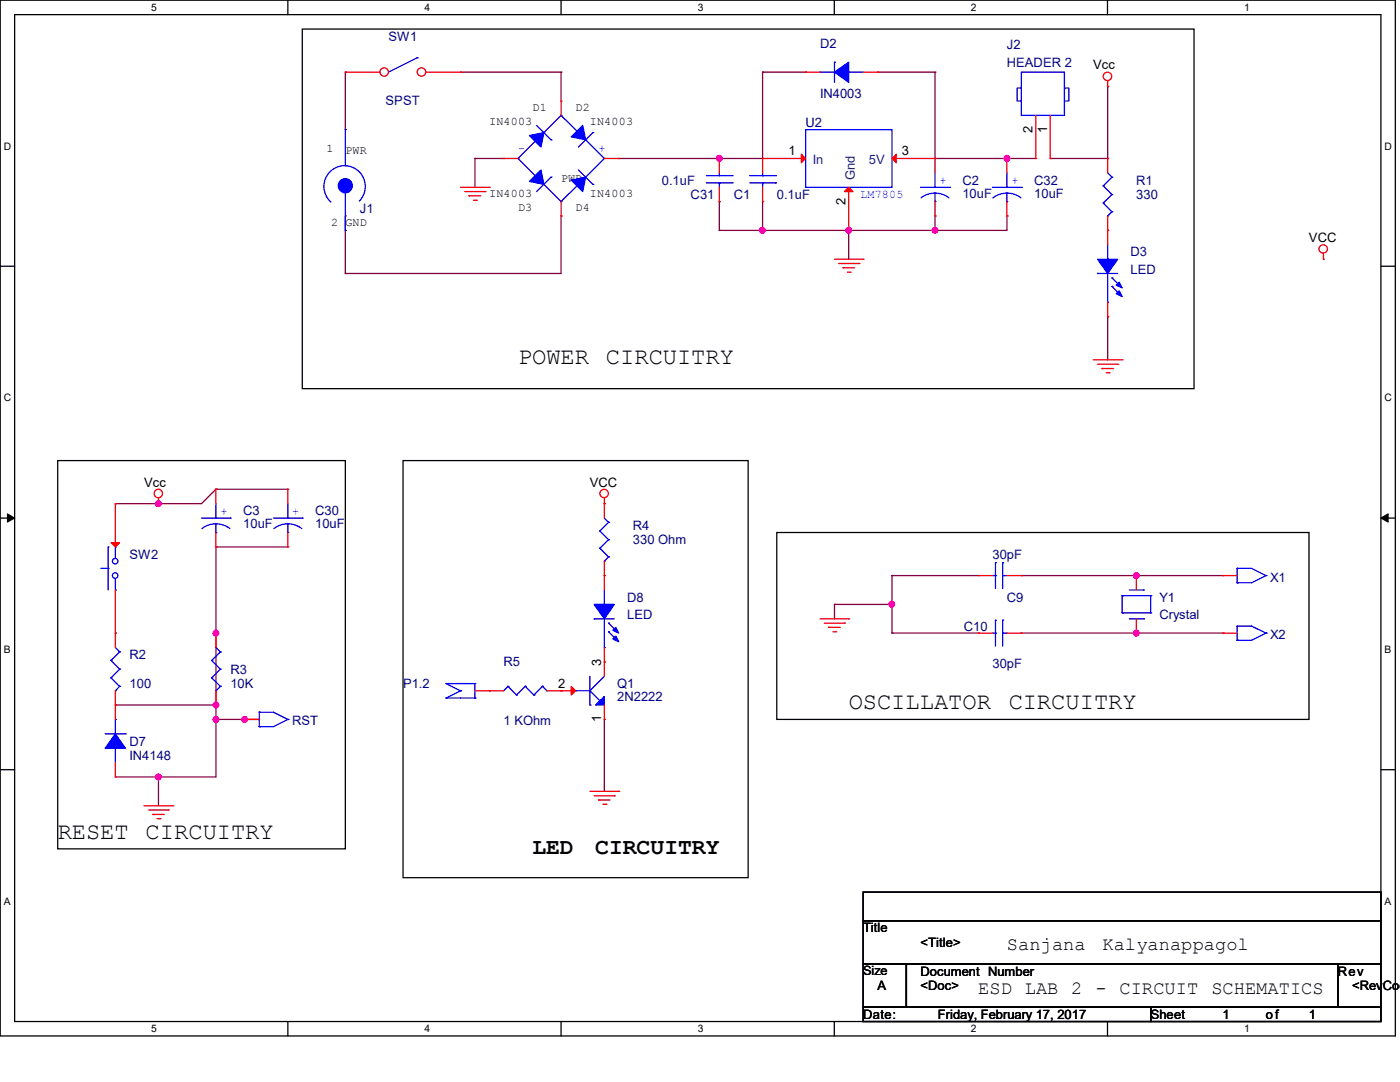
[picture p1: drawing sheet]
<svg xmlns="http://www.w3.org/2000/svg" width="279mm" height="216mm" viewBox="0 0 279 216" stroke-linecap="round" stroke-linejoin="round" font-family="sans-serif">
<path d="M0 0h278.5v206.7h-278.5zM2.9 2.9h272.7v200.9h-272.7z" fill="none" stroke="#000" stroke-width=".25"/>
<g fill="#fff">
<path d="M30.2 .3h1.1v2.3h-1.1z"/>
<path d="M30.2 204.1h1.1v2.3h-1.1z"/>
</g>
<path d="M57.4 0v2.9M57.4 203.8v2.9" fill="none" stroke="#000" stroke-width=".25"/>
<g fill="#fff">
<path d="M84.7 .3h1.1v2.3h-1.1z"/>
<path d="M84.7 204.1h1.1v2.3h-1.1z"/>
</g>
<path d="M112 0v2.9M112 203.8v2.9" fill="none" stroke="#000" stroke-width=".25"/>
<g fill="#fff">
<path d="M139.2 .3h1.1v2.3h-1.1z"/>
<path d="M139.2 204.1h1.1v2.3h-1.1z"/>
</g>
<path d="M166.5 0v2.9M166.5 203.8v2.9" fill="none" stroke="#000" stroke-width=".25"/>
<g fill="#fff">
<path d="M193.8 .3h1.1v2.3h-1.1z"/>
<path d="M193.8 204.1h1.1v2.3h-1.1z"/>
</g>
<path d="M221 0v2.9M221 203.8v2.9" fill="none" stroke="#000" stroke-width=".25"/>
<g fill="#fff">
<path d="M248.3 .3h1.1v2.3h-1.1z"/>
<path d="M248.3 204.1h1.1v2.3h-1.1z"/>
<path d="M.8 28h1.4v2.3h-1.4z"/>
<path d="M276.3 28h1.4v2.3h-1.4z"/>
<path d="M.8 78.2h1.4v2.3h-1.4z"/>
<path d="M276.3 78.2h1.4v2.3h-1.4z"/>
</g>
<path d="M0 53.1h2.9M275.6 53.1h2.9" fill="none" stroke="#000" stroke-width=".25"/>
<g fill="#fff">
<path d="M.8 128.5h1.3v2.2h-1.3z"/>
<path d="M276.3 128.5h1.3v2.2h-1.3z"/>
</g>
<path d="M0 103.4h2.9M275.6 103.4h2.9" fill="none" stroke="#000" stroke-width=".25"/>
<path d="M1.5 102.5l1.4 .9-1.4 .8zM275.6 103.4l1.4-.9v1.7z" fill="#000" stroke="#000" stroke-width=".2"/>
<g fill="#fff">
<path d="M.8 178.7h1.3v2.2h-1.3z"/>
<path d="M276.3 178.7h1.3v2.2h-1.3z"/>
</g>
<g fill="none" stroke="#000" stroke-width=".25">
<path d="M60.3 5.8h178v71.8h-178zM11.5 91.9h57.4v77.5h-57.4zM80.4 91.9h68.9v83.2h-68.9zM155 106.3h106.2v37.3h-106.2zM0 153.6h2.9M275.6 153.6h2.9M172.3 178h103.3v5.7h-103.3zM172.3 183.7h103.3v8.7h-103.3zM172.3 192.4h8.6v8.6h-8.6zM180.9 192.4h86.1v8.6h-86.1zM267 192.4h8.6v8.6h-8.6zM172.3 201h57.4v2.8h-57.4z"/>
<path d="M229.7 201h45.9v2.8h-45.9z"/>
</g>
<g fill="none" stroke="#800040" stroke-width=".25">
<path d="M68.9 14.4h.1M68.9 14.4v11.5M91.9 14.4h.1M91.9 14.4h20.1M112 14.4h.1M112 14.4v5.8M152.2 14.4h.1M152.2 14.4h8.6M152.2 14.4v17.2h-28.7M175.1 14.4h.1M175.1 14.4h11.5M186.6 14.4h.1"/>
<path d="M186.6 14.4v17.2M221.1 17.3h.1M221.1 17.3v14.3h-11.5M94.8 31.6h.1M94.8 31.6h5.7M94.8 31.6v5.8M123.5 31.6h.1M143.6 31.6h.1M186.6 31.6h.1M186.6 31.6h20.1M201 31.6h.1M209.6 31.6h.1"/>
<path d="M68.9 54.6h.1M68.9 43.1h.1M68.9 43.1v11.5M112 43.1h.1M112 43.1v11.5h-43.1M143.6 40.2h.1M143.6 46h.1M143.6 40.2v5.8M152.2 40.2h.1M152.2 46h.1M152.2 40.2v5.8M169.4 46h.1"/>
<path d="M169.4 46v5.7M186.6 43.1h.1M186.6 46h.1M186.6 43.1v2.9M201 43.1h.1M201 43.1v2.9h-57.4M221.1 63.2h.1M221.1 63.2v8.6M43.1 97.6h.1M43.1 97.6h14.3M43.1 97.6l-2.9 2.9h-17.2M23 100.5h.1"/>
<path d="M31.6 100.5h.1M43.1 109.1h.1M43.1 109.1v45.9h-20.1M43.1 109.1h14.3M178 114.9h.1M178 114.9h17.2M178 114.9v11.4M203.8 114.9h.1M203.8 114.9h40.2M226.8 114.9h.1M43.1 126.3h.1M166.5 120.6h.1"/>
<path d="M166.5 120.6h11.5M166.5 120.6v2.9M178 126.3h.1M178 120.6h.1M178 126.3h17.2M203.8 126.3h.1M203.8 126.3h40.2M226.8 126.3h.1M23 140.7h.1M23 155h.1M23 140.7h20.1M31.6 155h.1"/>
<path d="M31.6 155v5.8M43.1 140.7h.1M43.1 143.6h.1M43.1 143.6h8.6M48.9 143.6h.1M120.6 143.6h.1M120.6 143.6v14.3"/>
</g>
<g fill="#f0f" stroke="#f0f" stroke-width=".25">
<circle cx="143.5" cy="31.6" r=".56"/>
<circle cx="43.1" cy="140.7" r=".56"/>
<circle cx="31.6" cy="155" r=".56"/>
<circle cx="31.6" cy="100.5" r=".56"/>
<circle cx="200.9" cy="31.6" r=".56"/>
<circle cx="152.1" cy="46" r=".56"/>
<circle cx="186.6" cy="46" r=".56"/>
<circle cx="169.4" cy="46" r=".56"/>
<circle cx="226.8" cy="114.9" r=".56"/>
<circle cx="226.8" cy="126.3" r=".56"/>
<circle cx="178" cy="120.6" r=".56"/>
<circle cx="43.1" cy="126.3" r=".56"/>
<circle cx="43.1" cy="143.6" r=".56"/>
<circle cx="48.8" cy="143.6" r=".56"/>
</g>
<g fill="none" stroke="#f00" stroke-width=".25">
<path d="M160.8 14.4h.1M160.8 14.4h2.9M172.3 14.4h2.8M175.1 14.4h.1M221.1 17.3h.1M221.1 16.1v1.2M91.9 37.4h5.7M92.8 38.2h4M93.6 39.1h.1M93.6 39.1h2.3M94.5 40h.5M95 40h.1"/>
<path d="M96.8 38.2h.1M97.6 37.4h.1M152.2 31.6h.1M152.2 31.6h8.6M169.4 37.4v8.6M178 31.6h8.6M186.6 31.6h.1M186.6 31.6v2.9M201 31.6h.1M201 31.6v2.9M206.7 31.6h.1M206.7 23v8.6"/>
<path d="M209.6 31.6h.1M209.6 23v8.6M221.1 31.6h.1M221.1 31.6v2.9M166.5 51.7h5.8M167.4 52.6h4M168.2 53.4h.1M168.2 53.4h2.4M169.1 54.3h.6M169.4 46h.1M169.7 54.3h.1M171.4 52.6h.1"/>
<path d="M172.3 51.7h.1M186.6 43.1h.1M186.6 40.2v2.9M201 43.1h.1M201 40.2v2.9M221.1 46h.1M221.1 43.1v5.8M264.1 51.7h.1M264.1 50.5v1.2M218.2 71.8h5.7M219 72.7h4.1M219.9 73.5h.1"/>
<path d="M219.9 73.5h2.3M220.8 74.4h.6M221.1 63.2h.1M221.1 60.3v2.9M221.4 74.4h.1M223.1 72.7h.1M223.9 71.8h.1M31.6 99.4v1.1M120.6 99.4v4M23 100.5h.1M23 100.5v8.6M23 117.7v11.5"/>
<path d="M31.6 100.5h.1M120.6 100.5h.1M120.6 114.9h.1M120.6 112v2.9M195.2 114.9h.1M195.2 114.9h2.9M201 114.9h2.8M203.8 114.9h.1M226.8 114.9h.1M226.8 114.9v2.8M244 114.9h.1M244 114.9h2.9"/>
<path d="M23 126.3h.1M23 137.8v5.8M43.1 126.3h.1M43.1 126.3v2.9M43.1 137.8v2.9M94.8 137.8h5.7M97.6 137.8h.1M109.1 137.8h5.8M112 137.8h.1M120.6 132.1h.1M120.6 132.1v2.9M163.7 123.5h5.7"/>
<path d="M164.5 124.3h4M165.4 125.2h.1M165.4 125.2h2.3M166.2 126.1h.6M166.8 126.1h.1M168.5 124.3h.1M169.4 123.5h.1M226.8 126.3h.1M226.8 123.5v2.8M244 126.3h.1M244 126.3h2.9M23 140.7h.1"/>
<path d="M23 155h.1M23 152.2v2.8M43.1 140.7h.1M117.7 157.9h5.8M118.6 158.8h4M119.5 159.6h.1M119.5 159.6h2.3M120.6 143.6h.1M120.6 140.7v2.9M122.6 158.8h.1M123.5 157.9h.1M28.7 160.8h5.8"/>
<path d="M29.6 161.6h4M30.5 162.5h.1M30.5 162.5h2.3M31.3 163.4h.6M31.9 163.4h.1M33.6 161.6h.1M34.5 160.8h.1M120.3 160.5h.6M120.9 160.5h.1"/>
<circle cx="221" cy="15.2" r=".84"/>
<circle cx="264.1" cy="49.7" r=".84"/>
<circle cx="31.6" cy="98.5" r=".83"/>
<circle cx="120.6" cy="98.5" r=".84"/>
</g>
<g fill="none" stroke="#00f" stroke-width=".25">
<path d="M83.3 11.5h.1M83.3 11.5l-5.7 2.9M163.7 14.4h.1M163.7 14.4h2.8M166.5 12.4h.1M166.5 12.4v4M169.4 14.4h.1M169.4 14.4h2.9M203.8 14.4h8.6v8.6h-8.6zM203.8 17.6h-.8v2.6h.8M212.4 17.6h.9v2.6h-.9M160.8 25.9h17.2v11.5h-17.2z"/>
<path d="M183.7 37.4h5.8M186.6 37.4h.1M186.6 38.5l1.5 .3 1.3 .7M186.6 38.5l-1.5 .3-1.3 .7M186.6 34.5v2.9M186.6 38.5v1.7M189.5 37.4h.1M198.1 37.4h5.7M201 37.4h.1M201 38.5l1.4 .3 1.4 .7M201 38.5l-1.5 .3-1.3 .7M201 34.5v2.9"/>
<path d="M201 38.5v1.7M203.8 37.4h.1M220.2 37.1h.1M220.2 37.1l1.7 1.7M221.1 34.5l.8 .8M221.9 35.3h.1M221.9 38.8h.1M221.9 35.3l-1.7 1.8M221.9 38.8l-1.7 1.7M186.6 40.2h.1M201 40.2h.1M219 54.6h.1"/>
<path d="M219 54.6h4.1M220.2 40.5h.1M220.2 40.5l1.7 1.7M221.1 43.1h.1M221.1 51.7h.1M221.1 48.9v2.8M221.1 54.6v5.7M221.9 42.2h.1M221.9 55.5h.1M221.9 57.1h.1M221.9 42.2l-.8 .9M221.9 55.5l1.7 1.6"/>
<path d="M221.9 57.1l1.7 1.8M221.1 60.3h.1M20.2 113.4h1.4M21.6 109.1h.1M21.6 113.4h.1M21.6 109.1v8.6M23 117.7h.1M23 109.1h.1M23 109.1v2.3M23 115.4v2.3M119.7 106h.1M119.7 109.4h.1"/>
<path d="M119.7 106l1.8 1.7M119.7 109.4l1.8 1.7M120.6 112h.1M120.6 103.4l.9 .8M121.5 104.2h.1M121.5 107.7h.1M121.5 111.1h.1M121.5 104.2l-1.8 1.8M121.5 107.7l-1.8 1.7M121.5 111.1l-.9 .9M198.1 114.9h.6M198.7 114.9h.1"/>
<path d="M198.7 112.3h.1M198.7 112.3v5.1M200.1 112.3h.1M200.1 114.9h.1M200.1 114.9h.9M200.1 112.3v5.1M223.9 118.9h.1M223.9 118.9h5.8M223.9 118.9v3.4M225.4 117.7h2.8M228.2 117.7h.1M229.7 118.9h.1"/>
<path d="M229.7 118.9v3.4M246.9 113.4h.1M246.9 116.3h.1M246.9 113.4h2.9l2.8 1.5M246.9 113.4v2.9M252.6 114.9h.1M252.6 114.9l-2.8 1.4h-2.9M22.1 131.8h.1M22.1 135.3h.1M22.1 131.8l1.8 1.7M22.1 135.3l1.8 1.6M23 137.8h.1"/>
<path d="M23 129.2l.9 .9M23.9 130.1h.1M23.9 133.5h.1M23.9 136.9h.1M23.9 130.1l-1.8 1.7M23.9 133.5l-1.8 1.8M23.9 136.9l-.9 .9M42.2 131.8h.1M42.2 135.3h.1M42.2 131.8l1.8 1.7M42.2 135.3l1.8 1.6M43.1 137.8h.1"/>
<path d="M43.1 129.2l.9 .9M44 130.1h.1M44 133.5h.1M44 136.9h.1M44 130.1l-1.8 1.7M44 133.5l-1.8 1.8M44 136.9l-.9 .9M89 136.4h.1M89 139.3h.1M89 136.4h5.8M89 139.3h5.8M89 136.4l2.9 1.4"/>
<path d="M91.9 137.8h.1M91.9 137.8l-2.9 1.5M94.8 136.4h.1M94.8 139.3h.1M94.8 136.4v2.9M101.4 136.9h.1M101.4 136.9l-.9 .9M101.4 136.9l1.7 1.8M103.1 138.7h.1M104.8 136.9h.1M104.8 136.9l-1.7 1.8M104.8 136.9l1.8 1.8"/>
<path d="M106.6 138.7h.1M108.2 136.9h.1M108.2 136.9l-1.6 1.8M108.2 136.9l.9 .9M109.1 137.8h.1M114.9 137.8h.1M114.9 137.8h2.8M117.7 137.8h.1M117.7 137.8l2 2M117.7 135v5.7M119.7 139.8h.1M120.6 135l-2.9 2.8"/>
<path d="M223.9 122.3h.1M223.9 122.3h5.8M225.4 123.5h2.8M228.2 123.5h.1M229.7 122.3h.1M246.9 124.9h.1M246.9 127.8h.1M246.9 124.9v2.9M246.9 124.9h2.9l2.8 1.4M252.6 126.3h.1M252.6 126.3l-2.8 1.5h-2.9M21 146.4h4"/>
<path d="M23 149.3h.1M23 143.6h.1M23 143.6v2.8M23 149.3v2.9M25 146.4h.1M117.7 140.7h.1"/>
<circle cx="23" cy="112" r=".55"/>
<circle cx="23" cy="114.9" r=".55"/>
</g>
<g fill="#00f" stroke="#00f" stroke-width=".25">
<path d="M118.9 140.7l1.7-1.7v1.7z" fill-rule="evenodd"/>
<path d="M166.5 14.4l2.9-2v4z" fill-rule="evenodd"/>
<path d="M219 51.7h4.1l-2 2.9z" fill-rule="evenodd"/>
<path d="M222.8 58.6l.6-.6 .5 1.2z" fill-rule="evenodd"/>
<path d="M222.8 56.9l.6-.6 .5 1.1z" fill-rule="evenodd"/>
<path d="M23 146.4l2 2.9h-4z" fill-rule="evenodd"/>
</g>
<g fill="#f00" stroke="#f00" stroke-width=".25">
<path d="M114 137l.9 .8-.9 .9z"/>
<path d="M22.2 108.3h1.7l-.9 .8z"/>
<path d="M159.9 30.8l.9 .8-.9 .9z"/>
<path d="M169.4 37.4l.8 .8h-1.7z"/>
<path d="M178 31.6l.9-.8v1.7z"/>
</g>
<circle cx="76.7" cy="14.4" r=".84" fill="#fff" stroke="#f00" stroke-width=".25"/>
<path d="M68.9 14.4h.1M68.9 14.4h6.9" fill="none" stroke="#f00" stroke-width=".25"/>
<circle cx="84.1" cy="14.4" r=".84" fill="#fff" stroke="#f00" stroke-width=".25"/>
<g fill="none" stroke="#f00" stroke-width=".25">
<path d="M85 14.4h6.9M91.9 14.4h.1M100.5 31.6h.1M100.5 31.6h2.9M112 20.2h.1M112 20.2v2.8M120.6 31.6h2.9M123.5 31.6h.1M143.6 31.6h.1M143.6 31.6v2.9M143.6 37.4v2.8M152.2 31.6h.1"/>
<path d="M152.2 31.6v2.9M152.2 37.4v2.8M112 43.1h.1M112 40.2v2.9M143.6 40.2h.1M152.2 40.2h.1M43.1 97.6h.1M43.1 97.6v2.9M57.4 97.6h.1M57.4 97.6v2.9M43.1 109.1h.1M43.1 106.3v2.8"/>
<path d="M57.4 109.1h.1M57.4 106.3v2.8M120.6 114.9h.1M120.6 114.9v2.8M120.6 132.1h.1M120.6 129.2v2.9M195.2 126.3h.1M195.2 126.3h2.9M201 126.3h2.8M203.8 126.3h.1M48.9 143.6h.1M48.9 143.6h2.8"/>
</g>
<g fill="none" stroke="#00f" stroke-width=".25">
<path d="M68.9 25.9h.1M68.9 33.1h.1M68.9 38.2h.1M68.9 25.9v7.2M68.9 38.2v7.8M103.4 31.6h.1M103.4 31.6l3.7 3.7M107.1 35.3h.1M107.1 27.9l-3.7 3.7M107.1 25l2.9 2.9M108.5 26.5h.1M108.5 36.8l3.5 3.4"/>
<path d="M110 27.9h.1M110 35.3h.1M110 35.3l-2.9 2.9M112 23h.1M112 23l-3.5 3.5M112 23l3.4 3.5M115.4 36.8h.1M115.4 33.9l2.9 2.9M115.4 36.8l-3.4 3.4M116.9 27.9h.1M116.9 27.9l3.7 3.7M118.3 36.8h.1"/>
<path d="M118.3 26.5h.1M118.3 26.5l-2.9 2.8M120.6 31.6h.1M120.6 31.6l-3.7 3.7M141 36.5h5.1M141 35.1h5.1M143.6 35.1h.1M143.6 36.5h.1M143.6 34.5v.6M143.6 36.5v.9M146.1 36.5h.1M146.1 35.1h.1"/>
<path d="M149.6 36.5h5.2M149.6 35.1h5.2M152.2 35.1h.1M152.2 36.5h.1M152.2 34.5v.6M152.2 36.5v.9M154.8 36.5h.1M154.8 35.1h.1M68.9 46h.1M71.7 40.1a4.1 4.1 0 0 0-.1-5.9 4.1 4.1 0 0 0-5.9 .2 4.1 4.1 0 0 0 .3 5.9M112 40.2h.1M40.2 103.4h5.8"/>
<path d="M43.1 106.3h.1M43.1 103.4h.1M43.1 104.5l1.5 .3 1.3 .7M43.1 104.5l-1.5 .3-1.3 .7M43.1 100.5v2.9M43.1 104.5v1.8M46 103.4h.1M54.6 103.4h5.7M57.4 106.3h.1M57.4 103.4h.1M57.4 104.5l1.5 .3 1.3 .7M57.4 104.5l-1.4 .3-1.3 .7"/>
<path d="M57.4 100.5v2.9M57.4 104.5v1.8M60.3 103.4h.1M120.6 117.7v2.9M118.6 123.5h.1M118.6 123.5h4M120.6 120.6h.1M120.6 129.2h.1M120.6 123.5v5.7M121.5 124.3h.1M121.5 126.1h.1M121.5 124.3l1.7 1.8"/>
<path d="M121.5 126.1l1.7 1.7M198.1 126.3h.6M198.7 126.3h.1M198.7 123.7h.1M198.7 123.7v5.2M200.1 123.7h.1M200.1 126.3h.1M200.1 126.3h.9M200.1 123.7v5.2M51.7 142.1h.1M51.7 145h.1M51.7 142.1h2.9l2.8 1.5"/>
<path d="M51.7 142.1v2.9M57.4 143.6h.1M57.4 143.6l-2.8 1.4h-2.9"/>
</g>
<g fill="#00f" stroke="#00f" stroke-width=".25">
<path d="M118.6 120.6h4l-2 2.9z" fill-rule="evenodd"/>
<path d="M122.9 126.9l.6 1.2-1.2-.6z" fill-rule="evenodd"/>
<path d="M122.3 125.8l.6-.6 .6 1.1z" fill-rule="evenodd"/>
<path d="M116.3 25l.6 2.9-2.9-.6z" fill-rule="evenodd"/>
<path d="M105.7 36.2l2.2-2.3 .6 2.9z" fill-rule="evenodd"/>
<path d="M114 35.9l2.9-.6-.6 2.9z" fill-rule="evenodd"/>
<path d="M105.7 27.1l2.8-.6-.6 2.8z" fill-rule="evenodd"/>
<circle cx="68.9" cy="37.1" r="1.41"/>
</g>
<g fill="#f0f" stroke="#f0f" stroke-width=".25">
<circle cx="143.5" cy="31.6" r=".56"/>
<circle cx="43.1" cy="140.7" r=".56"/>
<circle cx="31.6" cy="155" r=".56"/>
<circle cx="31.6" cy="100.5" r=".56"/>
<circle cx="200.9" cy="31.6" r=".56"/>
<circle cx="152.1" cy="46" r=".56"/>
<circle cx="186.6" cy="46" r=".56"/>
<circle cx="169.4" cy="46" r=".56"/>
<circle cx="226.8" cy="114.9" r=".56"/>
<circle cx="226.8" cy="126.3" r=".56"/>
<circle cx="178" cy="120.6" r=".56"/>
<circle cx="43.1" cy="126.3" r=".56"/>
<circle cx="43.1" cy="143.6" r=".56"/>
<circle cx="48.8" cy="143.6" r=".56"/>
</g>
<g font-size="4.8">
<text x="103.4" y="72.6">POWER</text>
<text x="120.9" y="72.6">CIRCUITRY</text>
<text x="169.4" y="141.6">OSCILLATOR</text>
<text x="201.3" y="141.6">CIRCUITRY</text>
<text x="11.5" y="167.4">RESET</text>
<text x="29" y="167.4">CIRCUITRY</text>
</g>
<g font-size="4.6">
<text x="106.3" y="170.3">LED</text>
<text x="118.8" y="170.3">CIRCUITRY</text>
</g>
<g font-size="3.7">
<text x="201" y="189.6">Sanjana</text>
<text x="220" y="189.6">Kalyanappagol</text>
<text x="195.2" y="198.2">ESD LAB 2 - CIRCUIT</text>
<text x="241.8" y="198.2">SCHEMATICS</text>
</g>
<g font-size="2.6" fill="#000080">
<text x="77.6" y="8.1">SW1</text>
<text x="163.7" y="9.6">D2</text>
<text x="201" y="9.8">J2</text>
<text x="201" y="13.3">HEADER 2</text>
<text x="77" y="21">SPST</text>
<text x="163.7" y="19.6">IN4003</text>
<text x="160.8" y="25.4">U2</text>
<text x="132.1" y="36.8">0.1uF</text>
<text x="137.8" y="39.7">C31</text>
<text x="146.4" y="39.7">C1</text>
<text x="155" y="39.7">0.1uF</text>
<text x="192.1" y="36.8">C2</text>
<text x="192.1" y="39.4">10uF</text>
<text x="206.4" y="36.8">C32</text>
<text x="206.4" y="39.4">10uF</text>
<text x="226.8" y="36.8">R1</text>
<text x="226.8" y="39.7">330</text>
<text x="71.8" y="42.5">J1</text>
<text x="225.6" y="51.2">D3</text>
<text x="225.6" y="54.6">LED</text>
<text x="48.6" y="102.8">C3</text>
<text x="48.6" y="105.4">10uF</text>
<text x="62.9" y="102.8">C30</text>
<text x="62.9" y="105.4">10uF</text>
<text x="126.3" y="105.7">R4</text>
<text x="25.9" y="111.5">SW2</text>
<text x="126.3" y="108.6">330 Ohm</text>
<text x="198.1" y="111.5">30pF</text>
<text x="253.5" y="116">X1</text>
<text x="125.2" y="120.1">D8</text>
<text x="125.2" y="123.5">LED</text>
<text x="192.4" y="125.8">C10</text>
<text x="201" y="120.1">C9</text>
<text x="231.4" y="120.1">Y1</text>
<text x="231.4" y="123.5">Crystal</text>
<text x="25.9" y="131.5">R2</text>
<text x="253.5" y="127.5">X2</text>
<text x="25.9" y="137.3">100</text>
<text x="46" y="134.4">R3</text>
<text x="46" y="137.3">10K</text>
<text x="80.4" y="137.3">P1.2</text>
<text x="100.5" y="133">R5</text>
<text x="123.2" y="137.3">Q1</text>
<text x="198.1" y="133.3">30pF</text>
<text x="123.2" y="139.9">2N2222</text>
<text x="25.9" y="148.8">D7</text>
<text x="58.3" y="144.7">RST</text>
<text x="100.5" y="144.7">1 KOhm</text>
<text x="25.9" y="151.6">IN4148</text>
</g>
<g font-size="2.6">
<text x="218.2" y="13.8">Vcc</text>
<text x="206.1" y="26.5" transform="rotate(-90 206.1 26.5)">2</text>
<text x="209" y="26.5" transform="rotate(-90 209 26.5)">1</text>
<text x="157.4" y="31">1</text>
<text x="180" y="31">3</text>
<text x="168.7" y="40.8" transform="rotate(-90 168.7 40.8)">2</text>
<text x="261.2" y="48.3">VCC</text>
<text x="28.7" y="97.1">Vcc</text>
<text x="117.7" y="97.1">VCC</text>
<text x="111.4" y="137.2">2</text>
<text x="120" y="133" transform="rotate(-90 120 133)">3</text>
<text x="120" y="144.1" transform="rotate(-90 120 144.1)">1</text>
<text x="172.3" y="186.1">Title</text>
<text x="183.7" y="188.9">&lt;Title&gt;</text>
<text x="175.1" y="197.6">A</text>
<text x="183.7" y="197.6">&lt;Doc&gt;</text>
<text x="183.7" y="194.7">Document Number</text>
<text x="267" y="194.7">Rev</text>
<text x="269.8" y="197.6">&lt;RevCod</text>
<text x="172.3" y="203.3">Date:</text>
<text x="187.2" y="203.3">Friday, February 17, 2017</text>
<text x="229.7" y="203.3">Sheet</text>
<text x="244" y="203.3">1</text>
<text x="252.6" y="203.3">of</text>
<text x="261.2" y="203.3">1</text>
</g>
<g font-size="2.6" fill="#004080">
<text x="162.2" y="32.8">In</text>
<text x="170.6" y="35.9" transform="rotate(-90 170.6 35.9)">Gnd</text>
<text x="173.4" y="32.8">5V</text>
</g>
<text font-size="2.5" x="172.3" y="194.6">Size</text>
<g font-size="2.3">
<text x="106.3" y="22.1">D1</text>
<text x="114.8" y="22.1">D2</text>
<text x="97.6" y="24.9">IN4003</text>
<text x="117.7" y="24.9">IN4003</text>
<text x="65.2" y="30.4">1</text>
<text x="68.9" y="30.6">PWR</text>
<text x="97.6" y="39.3">IN4003</text>
<text x="112" y="36.4">PWR</text>
<text x="117.7" y="39.3">IN4003</text>
<text x="66.1" y="45">2</text>
<text x="68.9" y="45">GND</text>
<text x="103.4" y="42.1">D3</text>
<text x="114.9" y="42.1">D4</text>
</g>
<g font-size="2.3" fill="#00f">
<text x="103.4" y="30.4">-</text>
<text x="119.5" y="30.4">+</text>
<text x="171.7" y="39.5">LM7805</text>
<text x="187.5" y="36.7">+</text>
<text x="201.8" y="36.7">+</text>
<text x="44" y="102.7">+</text>
<text x="58.3" y="102.7">+</text>
</g>
<g font-size="2.1">
<text x="30.2" y="2.2">5</text>
<text x="84.7" y="2.2">4</text>
<text x="139.2" y="2.2">3</text>
<text x="193.8" y="2.2">2</text>
<text x="248.3" y="2.2">1</text>
<text x=".8" y="29.8">D</text>
<text x="276.3" y="29.8">D</text>
<text x=".8" y="80.1">C</text>
<text x="276.3" y="80.1">C</text>
<text x=".8" y="130.3">B</text>
<text x="276.3" y="130.3">B</text>
<text x=".8" y="180.5">A</text>
<text x="276.3" y="180.5">A</text>
<text x="30.2" y="206">5</text>
<text x="84.7" y="206">4</text>
<text x="139.2" y="206">3</text>
<text x="193.8" y="206">2</text>
<text x="248.3" y="206">1</text>
</g>
</svg>
